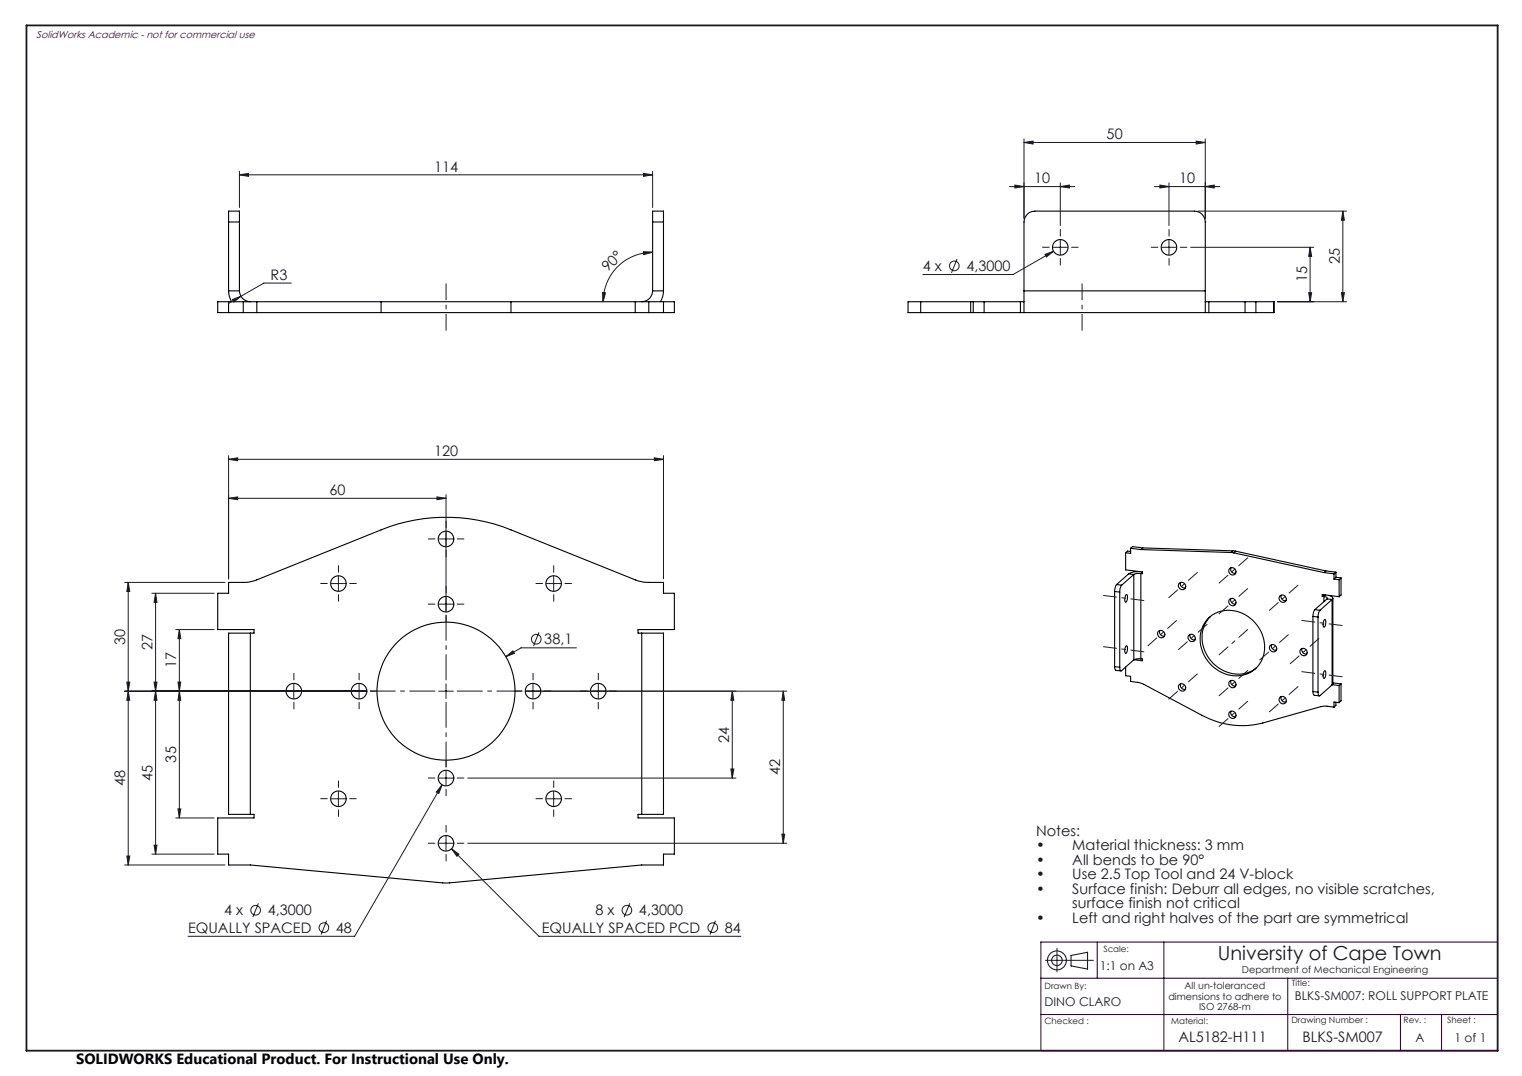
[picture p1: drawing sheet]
<svg xmlns="http://www.w3.org/2000/svg" width="420mm" height="297mm" viewBox="0 0 420 297" stroke-linecap="round" stroke-linejoin="round" font-family="sans-serif">
<g fill="none" stroke="#000" stroke-width=".3">
<path d="M63.1 61.3v-3h3v3M63.1 61.3v19M63.1 61.3h3M66.1 61.3v19M180.1 61.3v-3h3v3M180.1 61.3h3M180.1 61.3v19M183.1 61.3v19M63.1 80.3l.2 1.6 .6 1.4M63.1 83.3v3M63.1 80.3h3M66.1 80.3a3 3 0 0 0 3 3"/>
<path d="M67.1 83.3h3.8M67.1 86.3h3.8M67.1 83.3h-7v3h7M67.1 83.3v3M70.9 83.3h34.3M70.9 86.3h34.3M70.9 83.3v3M105.2 86.3h35.8M105.2 83.3h35.8M105.2 83.3v3M141 83.3v3M141 83.3h34.3"/>
<path d="M141 86.3h34.3M175.3 83.3h3.7M175.3 86.3h3.7M175.3 83.3v3M179 83.3h7.1v3h-7.1M179 83.3v3M180.1 80.3a3 3 0 0 1-3 3M180.1 80.3h3M183.1 80.3l-.3 1.6-.5 1.4M183.1 83.3v3M254.1 83.3h-3.5v3h3.5M254.1 83.3h13.8"/>
<path d="M254.1 86.3h13.8M254.1 83.3v3M267.9 86.3h.7M267.9 83.3h.7M267.9 83.3v3M268.6 83.3h14M268.6 86.3h82.9M268.6 83.3v3M271.6 83.3v3M281.6 83.3v3M282.6 80.3v-19a3 3 0 0 1 3-3h44a3 3 0 0 1 3 3v19M282.6 80.3v6"/>
<path d="M282.6 80.3h50M332.6 80.3v6M332.6 83.3h18.9M333.6 83.3v3M343.6 83.3v3M346.6 83.3v3M351.5 83.3v3M310.6 152.6v4.7l4.7 .6M311.5 158.4l1.4 .2M311.5 158.4l-3.4 3M312 151.3v1.4l-1.4-.1M312 151.3l2.8 .4"/>
<path d="M312 152.2l-.9-.1-.5 .5M312.9 158.6v23.5M312.9 158.6l-3.4 2.9M314.3 157.8l-1.5 .1-1.3 .5M314.8 158.3h-1.1l-.8 .3M314.8 158.3v23.6M314.8 151.7l24.9 .8M315.3 157.9v.5l-.5-.1M315.3 157.9l-.5 .4M315.3 151.2l-.5 .5M315.3 151.2l24.9 .8M315.3 151.2l-2.8-.3-.5 .4"/>
<path d="M339.7 152.5l.8 .1M339.7 156.7a1.11 1.11 0 0 0 1.3 1.5M340.2 152l.8 .1M340.2 152l-.5 .5M340.5 152.6l24.8 5.4M341 152.1l-.5 .5M341 152.1l24.9 5.5M365.3 158l2.8 .4M365.9 157.6l-.6 .4M365.9 157.6l2.8 .3M368.1 158.4v1.4M368.1 159.8l1.4 .2"/>
<path d="M368.7 159.3l-.6 .5M368.7 159.3l1.4 .2M368.7 157.9l-.6 .5M368.7 157.9v1.4M370.1 159.5l-.6 .5M370.1 159.5v4.7l-.6 .5M69.1 174.8h1v-1h-10v-10h3v-3h4.5l2.8-.6 34.8-13.9a48 48 0 0 1 35.8 0l34.7 13.9 2.8 .6h4.6v3h3v10h-10v1h1M69.1 174.8h-6v50h6M69.1 174.8v50M177.1 174.8h6v50h-6M177.1 174.8v50M307.6 163.3l1.4 .1"/>
<path d="M307.6 163.3v20.7M308.1 161.4l-.3 .7-.2 1.2M308.1 161.4l1.4 .1M309 163.4v20.8M309.5 161.5l-.4 .8-.1 1.1M310.7 178.3h.1a1.58 1.58 0 0 1-.2 2l-.2-.8zM310.7 164.2l.1-.1a1.63 1.63 0 0 1-.2 2.1l-.2-.8zM320 174.1a1.11 1.11 0 0 0 1.3 1.4M325.3 161.1a1.01 1.01 0 0 1 1.4-.3 1.01 1.01 0 0 1 .3 1.4 1.01 1.01 0 0 1-1.3 .4l-.5-.6zM325.8 160.8a1.13 1.13 0 0 0 1.3 1.5M328.5 175.1a1.11 1.11 0 0 0 1.3 1.5M333.5 170.6a9.1 9.1 0 0 1 13.4 2 8.6 8.6 0 0 1-2.7 13.4 10 10 0 0 1-10.3-2.8 10 10 0 0 1-1.9-10.4z"/>
<path d="M334 170.1a9.3 9.3 0 0 0 2.2 14.2 8.7 8.7 0 0 0 10.4 .1M339.7 165.2a1.11 1.11 0 0 0 1.3 1.5M350.9 177.9a1.11 1.11 0 0 0 1.3 1.5M353.6 164.3a1.15 1.15 0 0 0 1.3 1.5M359.3 179a1.11 1.11 0 0 0 1.3 1.5M362.3 170.1l1.4 .2M362.3 170.1v20.8M362.8 168.3l-.5 1.8M362.8 168.3l1.4 .1M363.7 170.3v20.8M364.2 168.4l-.3 .8-.2 1.1M364.9 164.6v-.5l4.6 .6"/>
<path d="M364.9 164.6h.4M365.3 164.6l.9 .3v.4M365.3 164.6v1.5M365.3 164.2l-.4 .4M365.5 171a1.16 1.16 0 0 1 .3 1.6l-.4 .5a1.58 1.58 0 0 1 .1-2.1zM365.8 164.2l-.5 .4M366.2 165.3l1.4 .2M366.2 165.3l-3.4 3M366.7 164.4a.77 .77 0 0 1 .8 .2 .77 .77 0 0 1 .1 .9M367.6 165.5l-3.4 2.9M367.6 165.5v23.6M367.8 165.1v23.7l-.2 .3"/>
<path d="M369.5 160v4.7M307.6 184l.2 1 1.6 .2M307.6 184l1.4 .2M310.6 184.1v2.4l1.4 .2v1.4l3.2 .6 16.5 8.7a23 23 0 0 0 16.8 2.2l16-4.6 1.5-.1 2.1 .3M312.9 182.1l-3.5 3.1-.3-.3-.1-.7M314.8 181.9l-1.9 .2M314.8 181.9h.5v.5l-2.4-.3M325.8 188.8a1.11 1.11 0 0 0 1.3 1.4M339.7 187.8a1.13 1.13 0 0 0 1.3 1.5M339.7 196.3a1.11 1.11 0 0 0 1.3 1.5M353.6 192.3a1.16 1.16 0 0 0 1.3 1.5M362.3 190.9l.2 .9 1.6 .3"/>
<path d="M362.3 190.9l1.4 .2M365.5 185.2a1.22 1.22 0 0 1 .2 1.7l-.3 .4a1.58 1.58 0 0 1 .1-2.1zM367.6 189.1l-3.4 2.9a.6 .6 0 0 1-.5-.3 .6 .6 0 0 1 0-.6M367.7 189l1.8 .2M367.8 188.5l2.3 .3M368.7 193.8v.9l-.6 .5M369.5 194l-1.4-.2v1.4M369.5 189.2v4.8M370.1 188.8v4.7l-.6 .5M370.1 188.8l-.6 .4M69.1 224.8h1v1h-10v10h3v3h6l53.5 4.9 54.5-4.9h6v-3h3v-10h-10v-1h1"/>
<circle cx="292.6" cy="68.3" r="2.15"/>
<circle cx="322.6" cy="68.3" r="2.16"/>
<circle cx="123.1" cy="148.8" r="2.16"/>
<circle cx="340.1" cy="157.6" r="1"/>
<circle cx="93.4" cy="161.1" r="2.15"/>
<circle cx="123.1" cy="166.8" r="2.15"/>
<circle cx="152.8" cy="161.1" r="2.16"/>
<circle cx="320.4" cy="175" r="1.02"/>
<circle cx="328.8" cy="176" r="1.02"/>
<circle cx="340.1" cy="166.1" r="1.01"/>
<circle cx="351.3" cy="178.9" r="1.02"/>
<circle cx="354" cy="165.2" r="1.01"/>
<circle cx="359.7" cy="179.9" r="1.02"/>
<circle cx="81.1" cy="190.8" r="2.15"/>
<circle cx="99.1" cy="190.8" r="2.16"/>
<circle cx="123.1" cy="190.8" r="19"/>
<circle cx="147.1" cy="190.8" r="2.15"/>
<circle cx="165.1" cy="190.8" r="2.15"/>
<circle cx="326.2" cy="189.7" r="1.02"/>
<circle cx="340.1" cy="197.2" r="1.01"/>
<circle cx="340.1" cy="188.8" r="1"/>
<circle cx="354" cy="193.2" r="1.02"/>
<circle cx="123.1" cy="214.8" r="2.16"/>
<circle cx="93.4" cy="220.5" r="2.14"/>
<circle cx="123.1" cy="232.8" r="2.15"/>
<circle cx="152.8" cy="220.5" r="2.15"/>
</g>
<g fill="none" stroke="#191924" stroke-width=".28">
<path d="M282.6 39.3l2.5-.4v.9zM282.6 38.3v22M282.6 39.3h50M330.1 38.9l2.5 .4-2.5 .5zM332.6 38.3v22M66.1 48.3l2.5-.4v.8zM66.1 47.3v10M66.1 48.3h114M177.6 47.9l2.5 .4-2.5 .4zM180.1 47.3v10M278.6 51.5h18M280.1 51.1l2.5 .4-2.5 .4z"/>
<path d="M292.6 51.5l2.5-.4v.8zM292.6 50.5v11.8M318.6 51.5h18M320.1 51.1l2.5 .4-2.5 .4zM322.6 50.5v11.8M330.6 58.3h41M332.6 51.5l2.5-.4v.8zM370.6 58.3l.4 2.5h-.8zM370.6 58.3v25M80.4 78.1h-7.6l-6.3 3.7M177.6 69.5l2.5 .1-2.5 .7zM180.1 69.6a13.7 13.7 0 0 0-13.7 13.7"/>
<path d="M264.1 71.5l-1.5 3.8M288.4 70.2l2.3-.8-2 1.5zM290.6 68.3h4M290.7 69.4l-11.1 6.4h-24.9M292.6 66.3v4M320.6 68.3h4M322.6 66.3v4M328.6 68.3h33.9M361.5 68.3l.4 2.5h-.8zM361.5 68.3v15M64.1 82.7l2.4-.9-2 1.6zM66.5 81.8l-3.5 2"/>
<path d="M166.3 80.7l.8 .1-.7 2.5zM352.5 83.3h19.1M361.1 80.8h.8l-.4 2.5zM370.2 80.8h.8l-.4 2.5zM63.1 137.5l2.5-.3v.7zM63.1 126.8l2.5-.4v.8zM63.1 125.8v34M63.1 137.5h60M63.1 126.8h120M120.6 137.2l2.5 .3-2.5 .4zM123.1 136.6v32.2M180.6 126.4l2.5 .4-2.5 .4z"/>
<path d="M183.1 125.8v34M93.4 159.1v4M121.1 148.8h4M152.8 159.1v4M34.4 160.8h27.7M35.4 160.8l.4 2.5h-.8zM35.4 160.8v78M41.9 163.8h17.2M42.9 163.8l.4 2.5h-.8zM42.9 163.8v72M48.5 173.8h10.6M49.5 173.8l.4 2.5h-.8z"/>
<path d="M49.5 173.8v52M91.4 161.1h4M121.1 166.8h4M148.7 174.5l-1.5 3.8M150.8 161.1h4M159.1 178.8h-15.3l-4.2 2.5M34.4 190.8h66.7M35 188.3h.8l-.4 2.5zM35.4 190.8l.4 2.5h-.8zM42.5 188.3h.8l-.4 2.5zM42.9 190.8l.4 2.5h-.8zM49.1 188.3h.8l-.4 2.5z"/>
<path d="M49.5 190.8l.4 2.5h-.8zM81.1 188.8v4M99.1 188.8v4M121.1 190.8h4M123.1 188.8v4M139.6 181.3l1.9-1.6 .5 .6zM145.1 190.8h72M147.1 188.8v4M165.1 188.8v4M202.1 190.8l.4 2.5h-.8zM202.1 190.8v24M216.1 190.8l.4 2.5h-.7z"/>
<path d="M216.1 190.8v42M93.4 218.5v4M121.1 214.8h4M122 216.6l-.9 2.4-.7-.4zM122 216.6l-24.1 41.8h-46M123.1 212.8v4M129.1 214.8h74M152.8 218.5v4M201.7 212.3h.8l-.4 2.5zM34.4 238.8h27.7M35 236.3h.8l-.4 2.5zM41.9 235.8h17.2"/>
<path d="M42.5 233.3h.8l-.4 2.5zM48.5 225.8h10.6M49.1 223.3h.8l-.4 2.5zM91.4 220.5h4M121.1 232.8h4M123.1 230.8v4M124.6 234.3l2 1.5-.5 .6zM124.6 234.3l24.1 24.1h55.7M129.1 232.8h88M150.8 220.5h4M215.8 230.3h.7l-.4 2.5zM71.3 249.3l-1.5 3.8"/>
<path d="M90.1 254.1l-1.5 3.8M173.8 249.3l-1.6 3.8M197.4 254.1l-1.5 3.8M288.5 265.1h13.2M291.7 261.8v6.5"/>
<circle cx="263.4" cy="73.4" r="1.33"/>
<circle cx="148" cy="176.4" r="1.33"/>
<circle cx="70.5" cy="251.2" r="1.33"/>
<circle cx="89.4" cy="256.1" r="1.32"/>
<circle cx="173" cy="251.2" r="1.34"/>
<circle cx="196.7" cy="256.1" r="1.32"/>
</g>
<g fill="none" stroke="#191924" stroke-width=".3">
<path d="M295.6 263.7l4.5-.8v4.6l-4.5-.9z"/>
<circle cx="291.6" cy="265.1" r="2.61"/>
<circle cx="291.7" cy="265.1" r="1.45"/>
</g>
<path d="M120.1 190.8h-18M123.1 187.8v-18.1M123.1 193.8v18M126.1 190.8h18.1" fill="none" stroke="#191924" stroke-width=".28" stroke-dasharray="15.2 1.3 1.3 1.3" stroke-dashoffset="8.1" stroke-linecap="butt"/>
<g fill="none" stroke="#191924" stroke-width=".28" stroke-dasharray="15.2 1.3 1.3 1.3" stroke-linecap="butt">
<path d="M289.6 68.3h-2M292.6 65.3v-2M292.6 71.3v2M295.6 68.3h2M319.6 68.3h-2M322.6 65.3v-2M322.6 71.3v2M325.6 68.3h2M93.4 158.1v-2M120.1 148.8h-2M123.1 145.8v-2M123.1 151.8v2"/>
<path d="M126.1 148.8h2M152.8 158.1v-2M90.4 161.1h-2M93.4 164.1v2M96.4 161.1h2M120.1 166.8h-2M123.1 163.8v-2M123.1 169.8v2M126.1 166.8h2M149.8 161.1h-2M152.8 164.1v2M155.8 161.1h2"/>
<path d="M78.1 190.8h-2M81.1 187.8v-2M81.1 193.8v2M84.1 190.8h2M96.1 190.8h-2M99.1 187.8v-2M99.1 193.8v2M102.1 190.8h2M144.1 190.8h-2M147.1 187.8v-2M147.1 193.8v2M150.1 190.8h2"/>
<path d="M162.1 190.8h-2M165.1 187.8v-2M165.1 193.8v2M168.1 190.8h2M93.4 217.5v-2M120.1 214.8h-2M123.1 211.8v-2M123.1 217.8v2M126.1 214.8h2M152.8 217.5v-2M90.4 220.5h-2M93.4 223.5v2"/>
<path d="M96.4 220.5h2M120.1 232.8h-2M123.1 229.8v-2M123.1 235.8v2M126.1 232.8h2M149.8 220.5h-2M152.8 223.5v2M155.8 220.5h2"/>
</g>
<path d="M123.1 91.3v-13M298.6 91.3v-13" fill="none" stroke="#191924" stroke-width=".28" stroke-dasharray="15.2 1.3 1.3 1.3" stroke-dashoffset="10.6" stroke-linecap="butt"/>
<g fill="none" stroke="#191924" stroke-width=".28" stroke-dasharray="15.2 1.3 1.3 1.3" stroke-dashoffset="11.8" stroke-linecap="butt">
<path d="M330.5 158l-8 7M344.4 153.9l-8.1 7.1M324.7 171.2l-8 7.1M333.1 172.3l-8 7.1M344.4 173.7l-8.1 7.1M344.4 162.4l-8.1 7.1M355.6 175.1l-8 7.1M358.3 161.5l-8.1 7M364 176.2l-8 7.1M330.5 186l-8 7M344.4 193.5l-8.1 7.1M344.4 185l-8.1 7.1"/>
<path d="M358.3 189.5l-8.1 7"/>
</g>
<path d="M315.7 179.9l-11.3-1.4M315.7 165.8l-11.3-1.5M370.5 172.7l-11.4-1.5M370.5 186.8l-11.4-1.4" fill="none" stroke="#191924" stroke-width=".28" stroke-dasharray="15.2 1.3 1.3 1.3" stroke-dashoffset="11.4" stroke-linecap="butt"/>
<path d="M7.3 7h406v283h-406z" fill="none" stroke="#191924" stroke-width=".5"/>
<path d="M287.2 270h126.1M302.8 260v10M321.2 260v30M355.4 270v20M413.3 260h-126.1v30h126.1M287.2 280h126.1M386.5 280v10M397.8 280v10" fill="none" stroke="#400040" stroke-width=".3"/>
<g fill="#191924">
<path d="M120.6 137.2l2.5 .3-2.5 .4zM63.1 137.5l2.5-.3v.7z"/>
<path d="M64.1 82.7l.4 .7 2-1.6zM139.6 181.3l2.4-1-.5-.6zM124.6 234.3l1.5 2.1 .5-.6zM122 216.6l-1.6 2 .7 .4zM288.4 70.2l.3 .7 2-1.5z"/>
<path d="M282.6 39.3l2.5-.4v.9zM330.1 38.9l2.5 .4-2.5 .5zM320.1 51.1l2.5 .4-2.5 .4zM332.6 51.5l2.5-.4v.8z"/>
<path d="M292.6 51.5l2.5-.4v.8zM280.1 51.1l2.5 .4-2.5 .4z"/>
<path d="M177.6 69.5l2.5 .1-2.5 .7zM166.3 80.7l.8 .1-.7 2.5z"/>
<path d="M49.1 188.3h.8l-.4 2.5zM49.5 173.8l.4 2.5h-.8zM42.5 188.3h.8l-.4 2.5zM42.9 163.8l.4 2.5h-.8zM201.7 212.3h.8l-.4 2.5zM202.1 190.8l.4 2.5h-.8z"/>
<path d="M35.4 160.8l.4 2.5h-.8zM35 188.3h.8l-.4 2.5zM49.5 190.8l.4 2.5h-.8zM49.1 223.3h.8l-.4 2.5zM42.9 190.8l.4 2.5h-.8zM42.5 233.3h.8l-.4 2.5zM35.4 190.8l.4 2.5h-.8zM35 236.3h.8l-.4 2.5zM216.1 190.8l.4 2.5h-.7zM215.8 230.3h.7l-.4 2.5zM361.5 68.3l.4 2.5h-.8zM361.1 80.8h.8l-.4 2.5zM370.6 58.3l.4 2.5h-.8zM370.2 80.8h.8l-.4 2.5z"/>
<path d="M66.1 48.3l2.5-.4v.8zM177.6 47.9l2.5 .4-2.5 .4z"/>
<path d="M63.1 126.8l2.5-.4v.8zM180.6 126.4l2.5 .4-2.5 .4z"/>
</g>
<text font-size="5.3" fill="#191924" x="336" y="265.1">University of Cape Town</text>
<text font-size="4.1" x="21" y="293.7">SOLIDWORKS Educational Product. For Instructional Use Only.</text>
<g font-size="4" fill="#191924">
<text x="305.4" y="38.5">50</text>
<text x="119.8" y="47.4">114</text>
<text x="285.4" y="50.6">10</text>
<text x="325.4" y="50.6">10</text>
<text x="74.7" y="77.2">R3</text>
<text x="167.7" y="75.1" transform="rotate(-45 167.7 75.1)">90°</text>
<text x="254.7" y="74.8">4 x</text>
<text x="266.7" y="74.8">4,3000</text>
<text x="360.7" y="78" transform="rotate(-90 360.7 78)">15</text>
<text x="369.7" y="73" transform="rotate(-90 369.7 73)">25</text>
<text x="119.8" y="125.9">120</text>
<text x="90.9" y="136.7">60</text>
<text x="34.5" y="178" transform="rotate(-90 34.5 178)">30</text>
<text x="42.1" y="179.5" transform="rotate(-90 42.1 179.5)">27</text>
<text x="150.2" y="177.9">38,1</text>
<text x="48.6" y="184.5" transform="rotate(-90 48.6 184.5)">17</text>
<text x="201.2" y="205" transform="rotate(-90 201.2 205)">24</text>
<text x="42.1" y="215.5" transform="rotate(-90 42.1 215.5)">45</text>
<text x="48.6" y="210.5" transform="rotate(-90 48.6 210.5)">35</text>
<text x="215.3" y="214" transform="rotate(-90 215.3 214)">42</text>
<text x="34.5" y="217" transform="rotate(-90 34.5 217)">48</text>
<text x="285.9" y="230.7">Notes:</text>
<text x="285.9" y="234.7">•</text>
<text x="285.9" y="238.7">•</text>
<text x="295.9" y="234.7">Material thickness: 3 mm</text>
<text x="295.9" y="238.7">All bends to be 90°</text>
<text x="285.9" y="242.7">•</text>
<text x="295.9" y="242.7">Use 2.5 Top Tool and 24 V-block</text>
<text x="285.9" y="246.7">•</text>
<text x="295.9" y="246.7">Surface finish: Deburr all edges, no visible scratches,</text>
<text x="295.9" y="250.7">surface finish not critical</text>
<text x="51.9" y="257.5">EQUALLY SPACED</text>
<text x="61.9" y="252.7">4 x</text>
<text x="73.9" y="252.7">4,3000</text>
<text x="92.7" y="257.5">48</text>
<text x="149.5" y="257.5">EQUALLY SPACED PCD</text>
<text x="164.3" y="252.7">8 x</text>
<text x="176.3" y="252.7">4,3000</text>
<text x="200" y="257.5">84</text>
<text x="285.9" y="254.7">•</text>
<text x="295.9" y="254.7">Left and right halves of the part are symmetrical</text>
<text x="325.2" y="287.6">AL5182-H111</text>
<text x="359.4" y="287.6">BLKS-SM007</text>
</g>
<g font-size="3.3" fill="#191924">
<text x="303.5" y="267.8">1:1 on A3</text>
<text x="357.3" y="275.9">BLKS-SM007: ROLL SUPPORT PLATE</text>
<text x="288.2" y="277.6">DINO CLARO</text>
<text x="390.6" y="287.6">A</text>
<text x="401.4" y="287.6">1 of 1</text>
</g>
<text font-size="2.8" fill="#400040" x="10" y="10.5">SolidWorks Academic - not for commercial use</text>
<g font-size="2.7" fill="#191924">
<text x="342.7" y="268.7">Department of Mechanical Engineering</text>
<text x="322.4" y="275.9">dimensions to adhere to</text>
<text x="326.9" y="272.9">All un-toleranced</text>
<text x="330.9" y="278.9">ISO 2768-m</text>
</g>
<g font-size="2.4" fill="#191924">
<text x="304.5" y="262.8">Scale:</text>
<text x="288.2" y="272.9">Drawn By:</text>
<text x="356.5" y="272.3">Title:</text>
<text x="288.2" y="282.6">Checked :</text>
<text x="323.2" y="282.6">Material:</text>
<text x="356.4" y="282.3">Drawing Number :</text>
<text x="387.3" y="282.4">Rev. :</text>
<text x="399.3" y="282.3">Sheet :</text>
</g>
</svg>
